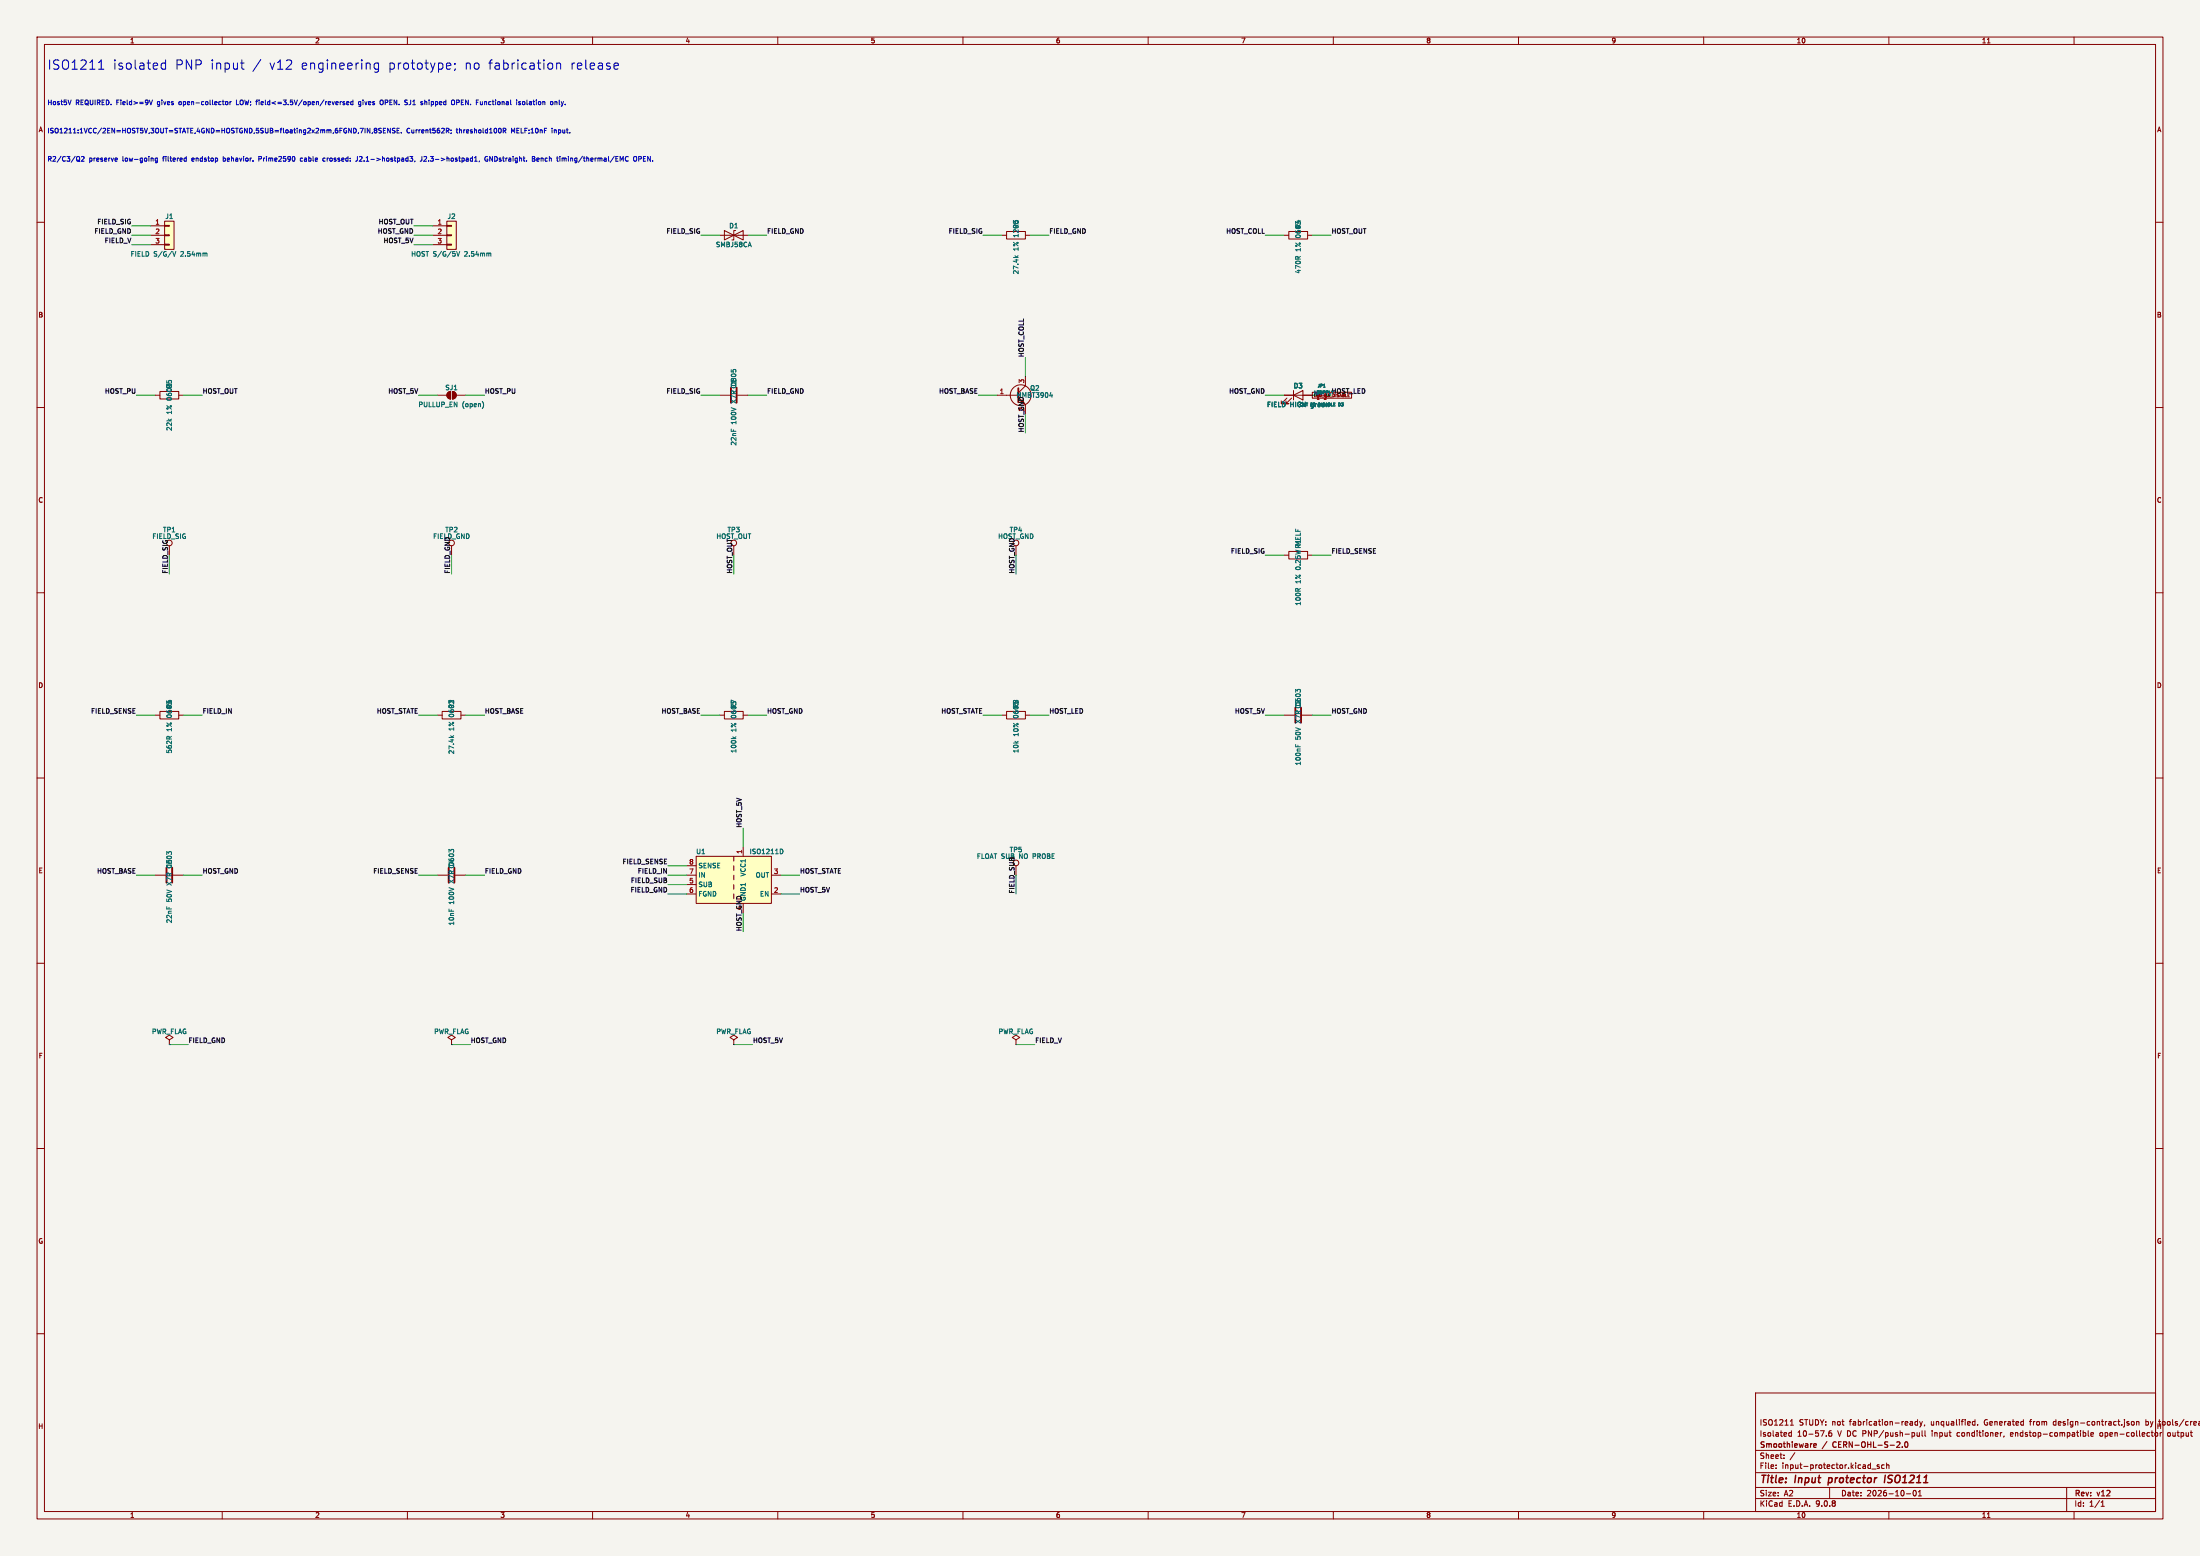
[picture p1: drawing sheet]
<svg xmlns="http://www.w3.org/2000/svg" width="594mm" height="420mm" viewBox="0 0 594 420" stroke-linecap="round" stroke-linejoin="round" font-family="sans-serif">
<path d="M0 0h594v420h-594z" fill="#f5f4ef" stroke="#f5f4ef" stroke-width=".27"/>
<g fill="none" stroke="#840000" stroke-width=".27">
<path d="M10 10h574v400h-574zM12 12h570v396h-570zM60 10v2M110 10v2M160 10v2M210 10v2M260 10v2M310 10v2M360 10v2M410 10v2M460 10v2M510 10v2"/>
<path d="M536.6 11.6h.7M560 10v2M10 60h2M582 60h2M10 110h2M582 110h2M10 160h2M582 160h2M270.5 193h1.3M271.8 192h5.1v2.1h-5.1zM276.9 193h1.2M10 210h2"/>
<path d="M582 210h2M10 260h2M582 260h2M10 310h2M582 310h2M10 360h2M474 376h108v32h-108zM582 360h2M474 397.5h108M474 391.5h108M479.5 396.2v.2M479.5 395.4v.2"/>
<path d="M481.7 393.5v.2M481.7 392.7v.2M483.4 384.7h.8M483.5 383.5l.3-.3v1.5M483.7 386.2v1.5M483.7 386.7h-.5l-.2 .3 .1 .6h.6M484.6 392.1l-1.3 1.9M493.1 387.5v.2M494.5 386.2h-.5l-.2 .3-.1 .9 .3 .3 .5-.2v-.7l-.5-.1-.3 .3M504.9 395.4h.1M505 394.9v1.5M505 396.3l-.1 .1"/>
<path d="M505.4 396.5h1.1M507.4 395.4h-.4l-.2 .2 .1 .2 .5 .1v.4h-.6M508.7 395.4h-.4l-.3 .3 .2 .6h.5M509.4 395.5l.6-.1v1M509.4 394.9v1.5M516.2 383.7l.2 .2v.8M516.4 384.6l-.5 .1M516.4 384l-.5 .1M517.6 386.7l.1 .9 .5-.1M517.7 383.7h-.4l-.3 .3 .2 .6h.5M517.7 383.2v1.5M518.2 386.7v1"/>
<path d="M518.3 383.7l.4 1M518.7 384.7l-.4 .5M519 386.2v1.3l.2 .2M519 383.7l-.3 1M519.7 384.6l-.2 .3M519.7 386.2v1.3l.3 .2M532.8 383.7h.4M533.2 384.6l-.4 .1M533.2 383.2v1.5M534 384.5v.2M540.5 386.7h-.3M541.1 387.6l-.1 .3"/>
<path d="M542.9 386.7v.9M543.5 387l-.7 .2M554.5 383.8v.7M562.5 386.7h.4l.3 .3-.2 .6h-.5M562.5 386.2v1.5M563.8 386.2v1.3l.2 .2M564.5 387.2l.7-.2v-.3h-.5l-.2 .2 .1 .7h.6M567.2 386.7l-.2 .3v.4l.2 .3M574.3 384.1l.6 .3-.1 .2-.4 .1M574.3 383.7h.5M575.6 383.7h.4l.2 .3v.4l-.2 .3-.5-.3zM576.9 383.8l.6-.1v1"/>
<path d="M576.9 383.7v1M579.4 384.6l.4 .1M579.4 383.2v1.5M579.8 383.7h-.4M581.9 386.8l.2-.1 .4 .1v.8l-.6-.1zM582.8 383.7h.6M583.2 386.7v1M583.7 386.7l-.5 .3M585.7 386.7l-.5 .3 .1 .5 .4 .2M60 408v2M110 408v2M160 408v2"/>
<path d="M210 408v2M260 408v2M310 408v2M360 408v2M410 408v2M460 408v2M474 404.5h108M474 401.5h108M494 401.5v3M510 408v2M514.7 403.2h1.2M516.7 402.4l.2-.1a.8 .8 0 0 1 .5 .7 .8 .8 0 0 1-.5 .8l-.4-.6z"/>
<path d="M518 403.8h.8M518 402.7l.4-.4v1.5M536.6 409.6h.7M558 401.5v6.5M560 408v2M567.3 406.6h.9M567.3 405.5l.4-.4v1.5"/>
</g>
<path d="M493.8 398.9l-.2 2M509 398.2l-.2 2M509.6 400.1l.3 .1" fill="none" stroke="#840000" stroke-width=".4"/>
<path d="M489.9 389.7h.4l.1 .3-.7 .2M490.3 390.6l-.4 .1M495 389.4l-.2 .4 .2 .7M512.1 390.7h.9M512.9 389.3v.5M513.6 390.5v.2M514.4 389.3l.2-.1a.8 .8 0 0 1 .6 .7 .8 .8 0 0 1-.6 .8l-.3-.6z" fill="none" stroke="#840000" stroke-width=".3"/>
<path d="M120.6 59.7h2.6v7.6h-2.6z" fill="#ffffc2"/>
<g fill="none" stroke="#840000" stroke-width=".27">
<path d="M120.6 59.7h2.6v7.6h-2.6zM116.8 61h3.8M116.8 63.5h3.8M116.8 66h3.8M120.6 60.8h1.3v.3h-1.3zM120.6 63.4h1.3v.2h-1.3zM120.6 65.9h1.3v.3h-1.3zM194.3 106.7h2.8M199.1 106.7h2.8M346.7 106.7h7.6M347.5 107.4l-1.6 1.6h.8h-.8v-.8M348.7 107.4l-1.5 1.6h.8h-.8v-.8"/>
<path d="M349.2 106.7l2.6-1.3v2.6zM349.2 105.4v2.6M346.7 149.9h1.3M348 148.8h5.1v2.1h-5.1zM353.1 149.9h1.2"/>
<circle cx="45.7" cy="146.6" r=".76"/>
<circle cx="274.3" cy="232.9" r=".76"/>
</g>
<path d="M123.3 67.9l.4 1.3 .4-1.3M132.4 68.3l.1 .2v.7M357.3 104.5h.5M361.7 108.8h-.3v.8l.3-.1" fill="none" stroke="#006464" stroke-width=".27"/>
<path d="M197.4 104.6v4.1M198.9 104.6v4.1" fill="none" stroke="#840000" stroke-width=".51"/>
<path d="M188 231.1h20.3v12.7h-20.3z" fill="#ffffc2"/>
<g fill="none" stroke="#840000" stroke-width=".27">
<path d="M41.9 193h1.3M43.2 192h5.1v2.1h-5.1zM48.3 193h1.2M346.7 193h2.8M351.5 193h2.8M185.4 233.7h2.6M185.4 236.2h2.6M185.4 238.8h2.6M188 231.1h20.3v12.7h-20.3zM198.1 231.1v1.3M198.1 233.7v1.3M198.1 236.2v1.3"/>
<path d="M198.1 238.8v1.2M200.7 228.6v2.5M208.3 236.2h2.5M185.4 241.3h2.6M198.1 241.3v1.3M208.3 241.3h2.5"/>
<circle cx="198.1" cy="146.6" r=".76"/>
<circle cx="274.3" cy="146.6" r=".76"/>
</g>
<path d="M349.8 201v.6M350.4 201.1v.5M211 229.2a.68 .68 0 0 1 .4 .6 .68 .68 0 0 1-.4 .6" fill="none" stroke="#006464" stroke-width=".27"/>
<path d="M349.8 191v4.1M351.3 191v4.1" fill="none" stroke="#840000" stroke-width=".51"/>
<path d="M44.4 59.7h2.6v7.6h-2.6z" fill="#ffffc2"/>
<g fill="none" stroke="#840000" stroke-width=".27">
<path d="M44.4 59.7h2.6v7.6h-2.6zM40.6 61h3.8M40.6 63.5h3.8M40.6 66h3.8M44.4 60.8h1.3v.3h-1.3zM44.4 63.4h1.3v.2h-1.3zM44.4 65.9h1.3v.3h-1.3zM194.3 63.5h7.6M195.6 62.2v2.6l5.1-2.6v2.6zM198.6 62.2h-.5v2.6h-.5M270.5 63.5h1.3M271.8 62.5h5.1v2h-5.1z"/>
<path d="M276.9 63.5h1.2M346.7 63.5h1.3M348 62.5h5.1v2h-5.1zM353.1 63.5h1.2M41.9 106.7h1.3M43.2 105.7h5.1v2h-5.1zM48.3 106.7h1.2M118.1 106.7h2.5M120.9 106l.8-.3v2a1.02 1.02 0 0 1-1-.6 1.02 1.02 0 0 1 .2-1.1zM122.2 105.7a1.02 1.02 0 0 1 1 1 1.02 1.02 0 0 1-1 1zM123.2 106.7h2.5M269.2 106.7h5.8"/>
<path d="M276.9 101.6v2.5l-1.9 1.9M346.7 106.7h2.5M351.8 106.7h2.5M354.3 105.9h10.6v1.6h-10.6zM118.1 193h1.3M119.4 192h5.1v2.1h-5.1zM124.5 193h1.2M194.3 193h1.3M195.6 192h5.1v2.1h-5.1zM200.7 193h1.2M41.9 236.2h2.8M46.7 236.2h2.8"/>
<path d="M118.1 236.2h2.8M122.9 236.2h2.8M45.7 280.7l1-.7-1-.6-1 .6 1 .7v1.2M45.7 281.9h.1M121.9 280.7l1-.7-1-.6-1 .6 1 .7v1.2M121.9 281.9h.1M198.1 280.7l1-.7-1-.6-1 .6 1 .7v1.2M198.1 281.9h.1M274.3 280.7l1-.7-1-.6-1 .6 1 .7v1.2M274.3 281.9h.1"/>
<circle cx="275.6" cy="106.7" r="2.82"/>
<circle cx="121.9" cy="146.6" r=".76"/>
</g>
<g fill="none" stroke="#006464" stroke-width=".27">
<path d="M46.6 67.9l.5 1.3 .4-1.3M55.7 68.3l.2 .2v.7M274.1 69l.4 .5M274.9 69l-.5 .4M130.3 108.4a1.49 1.49 0 0 1 0 1.8M283.4 106.8h.8M284 106.4v.9M357.3 104.5h.5M361.7 108.8h-.3v.8l.3-.1M121.7 198.6l.4 .5M122.5 198.6l-.5 .3M197.9 198.9l.4 .5"/>
<path d="M198.7 198.9l-.5 .3"/>
</g>
<g fill="#840000" stroke="#840000" stroke-width=".27">
<path d="M120.9 106l.8-.3v2a1.02 1.02 0 0 1-1-.6 1.02 1.02 0 0 1 .2-1.1z"/>
<path d="M122.2 105.7a1.02 1.02 0 0 1 1 1 1.02 1.02 0 0 1-1 1z"/>
</g>
<path d="M275 104.8v3.8M45 234.2v4.1M46.5 234.2v4.1M121.2 234.2v4.1M122.7 234.2v4.1" fill="none" stroke="#840000" stroke-width=".51"/>
<g fill="none" stroke="#009600" stroke-width=".27">
<path d="M35.6 63.5h5M35.6 66h5M35.6 61h5M111.8 63.5h5M111.8 66h5M111.8 61h5M189.2 63.5h5.1M201.9 63.5h5.1M265.4 63.5h5.1M278.1 63.5h5.1M341.6 63.5h5.1M354.3 63.5h5.1"/>
<path d="M276.9 96.5v5.1M36.8 106.7h5.1M49.5 106.7h5.1M113 106.7h5.1M125.7 106.7h5.1M189.2 106.7h5.1M201.9 106.7h5.1M264.2 106.7h5M276.9 111.8v5M341.6 106.7h5.1M45.7 149.9v5M121.9 149.9v5"/>
<path d="M198.1 149.9v5M274.3 149.9v5M341.6 149.9h5.1M354.3 149.9h5.1M36.8 193h5.1M49.5 193h5.1M113 193h5.1M125.7 193h5.1M189.2 193h5.1M201.9 193h5.1M265.4 193h5.1M278.1 193h5.1"/>
<path d="M341.6 193h5.1M354.3 193h5.1M36.8 236.2h5.1M49.5 236.2h5.1M113 236.2h5.1M125.7 236.2h5.1M180.3 236.2h5.1M180.3 233.7h5.1M180.3 238.8h5.1M200.7 223.5v5.1M210.8 236.2h5.1M274.3 236.2v5.1"/>
<path d="M180.3 241.3h5.1M200.7 246.4v5.1M210.8 241.3h5.1M45.7 281.9h5.1M121.9 281.9h5.1M198.1 281.9h5.1M274.3 281.9h5.1"/>
</g>
<g fill="none" stroke="#0000c2" stroke-width=".27">
<path d="M26.6 18.7h1.4M26.8 16.8l.5-.6v2.5M44.7 17.1l-.7-.1-.5 .5v.7l.3 .4h.9M44.7 16.2v2.5M64.9 17h1M65.3 16.2v2.1l.1 .3 .5 .1M70.4 16.1l-2.1 3.2M102.2 17.1l-.7-.1-.5 .5v.7l.3 .4h.9M102.2 17v2l-.5 .5-.6-.1M120.7 18.6h.9M120.7 17.1l.7-.1 .2 .1 .1 .5-1.2 .2M122.8 17.1v.3"/>
<path d="M122.9 18.6l-.2 .4M148.2 17.1l.6-.1 .4 .5v.7l-.2 .4h-.8M150.3 17.2l.4-.2 .6 .1 .1 1.6M150.3 17v1.7M165.8 18.3l.3 .4 .7-.1M165.8 17.4l.3-.4h.5l.4 .4v.2l-1.2 .2M19.2 27l-.4 1.3M40.3 27l.4 1.3 .5-1.3M60 27.4h.5M60.4 28.3h.1M60.9 27.5h.6l-.1 .7-.5-.1zM62.1 27.4v.9"/>
<path d="M62.5 27.4l-.4 .3M63.8 27v1.3h.6M91.8 27.4v.9M92.2 27.4l-.4 .3M93.1 27.5l-.5 .1 .5 .3v.3h-.5M93.6 27.8l.6-.1-.1-.2-.3-.1-.2 .2 .1 .6h.4M95.3 27.5l-.4-.1-.2 .3 .1 .5h.5M95.3 27v1.3M97.3 28.6h-.4M97.4 27.5l-.4-.1-.2 .3 .1 .5h.5M100.6 35.8l-.2 .3M101.3 35.2l-.3-.3 .3-.3 .5 .3-.3 .3"/>
<path d="M101.3 35.2l-.3 .2 .3 .5 .5-.3-.3-.4M101.3 35.2h.2M103 34.7h-.7a.53 .53 0 0 0 .6 .7l-.1 .4h-.6M103.4 27.2l-.5-.2-.3 .4 .2 .8 .6-.1M103.5 35.2h.4M104.1 34.6h-.6v1.3h.6M105.4 34.6v1.3l-.7-1.3v1.3M106.7 34.7h-.7a.53 .53 0 0 0 .6 .7l-.1 .4h-.6M107.2 35.2h.4M107.8 34.6h-.6v1.3h.6M108.4 35.8v.1M109.7 27.7l.3 .2-.3 .4"/>
<path d="M109.8 27l.2 .1M114 27.8l.2 .2-.2 .3M114 27.4l.1 .1M114.7 27v1.3M114.8 27.5h-.1M120.5 34.6h.5l.2 .3-.1 .3-.6 .1M120.8 35.3l.4 .6M121.8 35.1v.1M121.8 35.8l-.1 .3M122 27.2l.4-.2 .3 .4-.1 .8-.6-.1M129.8 28.2h.4M135.9 35.3l.6-.1v-.5l-.6-.1v1.3"/>
<path d="M136.2 35.3l.4 .6M139.5 27v.1M139.5 27.4v.9M140.5 27.5l-.5 .1 .5 .3v.3h-.5M141.3 27.4l-.2 .3 .2 .6M148.7 27.5l.4-.1 .2 .3-.1 .5-.5-.1M149.8 27.5h.5l.1 .8M149.8 27.4v.9M21 42.2l.3 .1 .2 .4-.1 .6-.4 .2M21 43.2l.6 .4M22 42.4l.5-.2 .2 .4-.8 .9h.8M31.2 42.7h.4l.1 .3-.6 .1"/>
<path d="M31.6 43.4l-.4 .1M41.2 42.7l.1 .1v.7M42.5 42.7h-.4l-.2 .2 .1 .5h.5M42.5 42.7v1l-.2 .2h-.4M49.9 42.7h.4M50.3 43.4l-.4 .1M50.3 42.2v1.3M60.3 42.2v1.3M60.3 43.4l.1 .1M60.4 42.7h-.1M69.9 42.9h.5M70.4 42.2h-.5v1.3"/>
<path d="M81.7 42.7h-.4l-.2 .2 .1 .5h.5M87.8 42.7h-.4l-.2 .2 .1 .5h.5M96.5 42.2l-.1 1.1-.4 .2M110.6 42.2h.8l-.4 .5 .4 .1v.6h-.7M112 43.4l-.1 .3M113.9 42.2v1.1l-.5 .2M114.6 42.2l-.1 .2M115.1 42.8l-.7 .7h.8M128.1 43.5h.8M128.4 42.4l.1-.2v1.3M129.5 43.4l-.2 .3M131.6 42.3a.58 .58 0 0 0-.7 .6 .58 .58 0 0 0 .8 .5v-.4h-.2"/>
<path d="M132.2 43.5v-1.3l.8 1.3M143.7 42.2h.5l.2 .3-.2 .3 .3 .5-.3 .2h-.5zM143.7 42.8h.5M145.4 42.7l-.5 .1 .1 .6 .4 .1M145.5 43l-.6 .1M151.8 42.7v.8M152.1 42.7l-.3 .1M169.6 42.4a.56 .56 0 0 0-.8 .5 .56 .56 0 0 0 .8 .5M171.1 42.4l.3-.2 .5 .2v.7l-.2 .3-.6-.1zM173.1 42.3l-.6-.1v1.3M173.1 42.8l-.6 .1"/>
</g>
<g font-size="3.5" fill="#0000c2">
<text x="12.7" y="19">ISO1211</text>
<text x="30.3" y="19">isolated</text>
<text x="47" y="19">PNP input</text>
<text x="72.2" y="19">v12</text>
<text x="80.8" y="19">engineering</text>
<text x="104.3" y="19">prototype;</text>
<text x="124.9" y="19">no</text>
<text x="131.2" y="19">fabrication</text>
<text x="153.3" y="19">release</text>
</g>
<g font-size="2.8" fill="#840000">
<text x="475" y="400.9">Title:</text>
<text x="484.7" y="400.9">Input</text>
<text x="494.5" y="400.9">protector</text>
<text x="510.5" y="400.9">ISO1211</text>
</g>
<g font-size="2.1" fill="#840000">
<text x="475" y="388">Isolated</text>
<text x="475" y="385">ISO1211</text>
<text x="485.2" y="388">10-57.6</text>
<text x="485.7" y="385">STUDY: not</text>
<text x="496.2" y="388">V DC PNP/push-pull</text>
<text x="499.5" y="385">fabrication-ready,</text>
<text x="521.6" y="385">unqualified.</text>
<text x="522" y="388">input</text>
<text x="528.9" y="388">conditioner,</text>
<text x="536.1" y="385">Generated</text>
<text x="543.5" y="388">endstop-compatible</text>
<text x="548.7" y="385">from</text>
<text x="555.1" y="385">design-contract.json</text>
<text x="567.8" y="388">open-collector</text>
<text x="580.2" y="385">by</text>
<text x="584" y="385">tools/create_</text>
<text x="586.3" y="388">output</text>
<text x="475" y="394">Sheet:</text>
<text x="475" y="391.2">Smoothieware</text>
<text x="492.2" y="391.2">/</text>
<text x="495.6" y="391.2">CERN-OHL-S-2.0</text>
<text x="475" y="396.7">File:</text>
<text x="481.1" y="396.7">input-protector.kicad_sch</text>
<text x="475" y="406.9">KiCad</text>
<text x="475" y="404.1">Size:</text>
<text x="481.7" y="404.1">A2</text>
<text x="482.7" y="406.9">E.D.A.</text>
<text x="490.3" y="406.9">9.0.8</text>
<text x="497" y="404.1">Date:</text>
<text x="504" y="404.1">2026-10-01</text>
<text x="560" y="404.3">Rev:</text>
<text x="560" y="406.9">Id:</text>
<text x="564.1" y="406.9">1/1</text>
<text x="566.4" y="404.3">v12</text>
</g>
<g font-size="1.8" fill="#840000">
<text x="35" y="11.9">1</text>
<text x="85" y="11.9">2</text>
<text x="135" y="11.9">3</text>
<text x="185" y="11.9">4</text>
<text x="235" y="11.9">5</text>
<text x="285" y="11.9">6</text>
<text x="335" y="11.9">7</text>
<text x="385" y="11.9">8</text>
<text x="435" y="11.9">9</text>
<text x="485" y="11.9">10</text>
<text x="535" y="11.9">11</text>
<text x="10.3" y="35.9">A</text>
<text x="582.3" y="35.9">A</text>
<text x="10.3" y="85.9">B</text>
<text x="582.3" y="85.9">B</text>
<text x="10.3" y="135.9">C</text>
<text x="582.3" y="135.9">C</text>
<text x="10.3" y="185.9">D</text>
<text x="582.3" y="185.9">D</text>
<text x="10.3" y="235.9">E</text>
<text x="582.3" y="235.9">E</text>
<text x="10.3" y="285.9">F</text>
<text x="582.3" y="285.9">F</text>
<text x="10.3" y="335.9">G</text>
<text x="582.3" y="335.9">G</text>
<text x="10.2" y="385.9">H</text>
<text x="582.2" y="385.9">H</text>
<text x="35" y="409.9">1</text>
<text x="85" y="409.9">2</text>
<text x="135" y="409.9">3</text>
<text x="185" y="409.9">4</text>
<text x="235" y="409.9">5</text>
<text x="285" y="409.9">6</text>
<text x="335" y="409.9">7</text>
<text x="385" y="409.9">8</text>
<text x="435" y="409.9">9</text>
<text x="485" y="409.9">10</text>
<text x="535" y="409.9">11</text>
</g>
<g font-size="1.8" fill="#0000c2">
<text x="12.7" y="28.6">Host5V</text>
<text x="20.4" y="28.6">REQUIRED.</text>
<text x="31.6" y="28.6">Field&gt;=9V</text>
<text x="42.8" y="28.6">gives</text>
<text x="48.8" y="28.6">open-collector</text>
<text x="64.5" y="28.6">LOW; field&lt;=3.5V/open/reversed</text>
<text x="97.9" y="28.6">gives</text>
<text x="103.9" y="28.6">OPEN.</text>
<text x="110.7" y="28.6">SJ1</text>
<text x="115.3" y="28.6">shipped</text>
<text x="123.8" y="28.6">OPEN.</text>
<text x="130.6" y="28.6">Functional</text>
<text x="141.7" y="28.6">isolation</text>
<text x="151.1" y="28.6">only.</text>
<text x="12.7" y="36.2">ISO1211:1VCC/2EN=HOST5V,3OUT=STATE,4GND=HOSTGND,5SUB=floating2x2mm,6FGND,7IN,8SENSE.</text>
<text x="109.7" y="36.2">Current562R;</text>
<text x="123.4" y="36.2">threshold100R</text>
<text x="138.3" y="36.2">MELF;10nF</text>
<text x="149.5" y="36.2">input.</text>
<text x="12.7" y="43.8">R2/C3/Q2</text>
<text x="24" y="43.8">preserve</text>
<text x="33.2" y="43.8">low-going</text>
<text x="44.3" y="43.8">filtered</text>
<text x="52.3" y="43.8">endstop</text>
<text x="60.9" y="43.8">behavior.</text>
<text x="70.7" y="43.8">Prime2590</text>
<text x="82.2" y="43.8">cable</text>
<text x="88.5" y="43.8">crossed:</text>
<text x="97.6" y="43.8">J2.1-&gt;hostpad3,</text>
<text x="115.2" y="43.8">J2.3-&gt;hostpad1,</text>
<text x="132.8" y="43.8">GNDstraight.</text>
<text x="145.8" y="43.8">Bench</text>
<text x="152.7" y="43.8">timing/thermal/EMC</text>
<text x="173.6" y="43.8">OPEN.</text>
</g>
<g font-size="1.8" fill="#006464">
<text x="44.5" y="59.3">J1</text>
<text x="120.7" y="59.3">J2</text>
<text x="196.8" y="61.8">D1</text>
<text x="275.2" y="63.9" transform="rotate(-90 275.2 63.9)">1206</text>
<text x="275.2" y="61.8" transform="rotate(-90 275.2 61.8)">R3</text>
<text x="351.4" y="64.1" transform="rotate(-90 351.4 64.1)">0603</text>
<text x="351.4" y="61.8" transform="rotate(-90 351.4 61.8)">R4</text>
<text x="35.2" y="69.4">FIELD</text>
<text x="41.5" y="69.4">S/G/V</text>
<text x="48.9" y="69.4">2.54mm</text>
<text x="110.9" y="69.4">HOST S/G/5V</text>
<text x="125.5" y="69.4">2.54mm</text>
<text x="193.2" y="66.9">SMBJ58CA</text>
<text x="275.2" y="67.7" transform="rotate(-90 275.2 67.7)">1%</text>
<text x="351.4" y="67.9" transform="rotate(-90 351.4 67.9)">1%</text>
<text x="275.2" y="74.1" transform="rotate(-90 275.2 74.1)">27.4k</text>
<text x="351.4" y="74" transform="rotate(-90 351.4 74)">470R</text>
<text x="46.6" y="108" transform="rotate(-90 46.6 108)">0603</text>
<text x="46.6" y="105" transform="rotate(-90 46.6 105)">R5</text>
<text x="120.1" y="105.5">SJ1</text>
<text x="199" y="103.8" transform="rotate(-90 199 103.8)">0805</text>
<text x="278" y="105.6">Q2</text>
<text x="349.2" y="105">D3</text>
<text x="46.6" y="111.8" transform="rotate(-90 46.6 111.8)">1%</text>
<text x="112.9" y="110.1">PULLUP_EN</text>
<text x="124.7" y="110.1">(open)</text>
<text x="199" y="108.7" transform="rotate(-90 199 108.7)">X7RC1</text>
<text x="342" y="110.1">FIELD</text>
<text x="348.3" y="110.1">HIGH</text>
<text x="354" y="110.1">green</text>
<text x="46.6" y="116.4" transform="rotate(-90 46.6 116.4)">22k</text>
<text x="199" y="114.6" transform="rotate(-90 199 114.6)">100V</text>
<text x="199" y="120.4" transform="rotate(-90 199 120.4)">22nF</text>
<text x="43.9" y="143.9">TP1</text>
<text x="120.1" y="143.9">TP2</text>
<text x="196.3" y="143.9">TP3</text>
<text x="272.5" y="143.9">TP4</text>
<text x="193.3" y="145.6">HOST_OUT</text>
<text x="269.4" y="145.6">HOST_GND</text>
<text x="351.4" y="148.2" transform="rotate(-90 351.4 148.2)">R1</text>
<text x="351.4" y="146.8" transform="rotate(-90 351.4 146.8)">MELF</text>
<text x="351.4" y="153.7" transform="rotate(-90 351.4 153.7)">0.25W</text>
<text x="351.4" y="157.5" transform="rotate(-90 351.4 157.5)">1%</text>
<text x="351.4" y="163.6" transform="rotate(-90 351.4 163.6)">100R</text>
<text x="46.6" y="191.4" transform="rotate(-90 46.6 191.4)">R6</text>
<text x="122.8" y="191.4" transform="rotate(-90 122.8 191.4)">R2</text>
<text x="199" y="191.4" transform="rotate(-90 199 191.4)">R7</text>
<text x="275.2" y="191.4" transform="rotate(-90 275.2 191.4)">R8</text>
<text x="351.4" y="190.2" transform="rotate(-90 351.4 190.2)">0603</text>
<text x="46.6" y="197.4" transform="rotate(-90 46.6 197.4)">1%</text>
<text x="46.6" y="193.6" transform="rotate(-90 46.6 193.6)">0603</text>
<text x="122.8" y="197.3" transform="rotate(-90 122.8 197.3)">1%</text>
<text x="122.8" y="193.4" transform="rotate(-90 122.8 193.4)">0603</text>
<text x="199" y="197.6" transform="rotate(-90 199 197.6)">1%</text>
<text x="199" y="193.7" transform="rotate(-90 199 193.7)">0603</text>
<text x="275.2" y="193.7" transform="rotate(-90 275.2 193.7)">0603</text>
<text x="351.4" y="195" transform="rotate(-90 351.4 195)">X7RC2</text>
<text x="46.6" y="203.5" transform="rotate(-90 46.6 203.5)">562R</text>
<text x="122.8" y="203.7" transform="rotate(-90 122.8 203.7)">27.4k</text>
<text x="199" y="203.4" transform="rotate(-90 199 203.4)">100k</text>
<text x="275.2" y="203.4" transform="rotate(-90 275.2 203.4)">10k</text>
<text x="275.2" y="198.8" transform="rotate(-90 275.2 198.8)">10%</text>
<text x="351.4" y="199.7" transform="rotate(-90 351.4 199.7)">50V</text>
<text x="351.4" y="206.7" transform="rotate(-90 351.4 206.7)">100nF</text>
<text x="46.6" y="234" transform="rotate(-90 46.6 234)">0603</text>
<text x="122.8" y="233.3" transform="rotate(-90 122.8 233.3)">0603</text>
<text x="187.9" y="230.7">U1</text>
<text x="202.3" y="230.7">ISO1211D</text>
<text x="272.5" y="230.2">TP5</text>
<text x="275.3" y="232">NO PROBE</text>
<text x="46.6" y="238.8" transform="rotate(-90 46.6 238.8)">X7R C3</text>
<text x="122.8" y="238.2" transform="rotate(-90 122.8 238.2)">X7RC4</text>
<text x="188.5" y="234.5">SENSE</text>
<text x="188.5" y="237.1">IN</text>
<text x="188.5" y="239.6">SUB</text>
<text x="201.5" y="236.7" transform="rotate(-90 201.5 236.7)">VCC1</text>
<text x="203.9" y="237.1">OUT</text>
<text x="46.6" y="243.5" transform="rotate(-90 46.6 243.5)">50V</text>
<text x="122.8" y="244.1" transform="rotate(-90 122.8 244.1)">100V</text>
<text x="188.5" y="242.2">FGND</text>
<text x="205.1" y="242.2">EN</text>
<text x="46.6" y="249.3" transform="rotate(-90 46.6 249.3)">22nF</text>
<text x="122.8" y="249.9" transform="rotate(-90 122.8 249.9)">10nF</text>
<text x="40.9" y="279.3">PWR_FLAG</text>
<text x="117.1" y="279.3">PWR_FLAG</text>
<text x="193.3" y="279.3">PWR_FLAG</text>
<text x="269.5" y="279.3">PWR_FLAG</text>
</g>
<g font-size="1.8" fill="#0f0f0f">
<text x="25.4" y="63.2">FIELD_GND</text>
<text x="26.2" y="60.6">FIELD_SIG</text>
<text x="28.2" y="65.7">FIELD_V</text>
<text x="101.9" y="63.2">HOST_GND</text>
<text x="102.1" y="60.6">HOST_OUT</text>
<text x="103.5" y="65.7">HOST_5V</text>
<text x="179.8" y="63.2">FIELD_SIG</text>
<text x="207" y="63.2">FIELD_GND</text>
<text x="256" y="63.2">FIELD_SIG</text>
<text x="283.2" y="63.2">FIELD_GND</text>
<text x="331" y="63.2">HOST_COLL</text>
<text x="359.4" y="63.2">HOST_OUT</text>
<text x="276.5" y="96.5" transform="rotate(-90 276.5 96.5)">HOST_COLL</text>
<text x="28.2" y="106.3">HOST_PU</text>
<text x="54.6" y="106.3">HOST_OUT</text>
<text x="104.7" y="106.3">HOST_5V</text>
<text x="130.8" y="106.3">HOST_PU</text>
<text x="179.8" y="106.3">FIELD_SIG</text>
<text x="207" y="106.3">FIELD_GND</text>
<text x="253.4" y="106.3">HOST_BASE</text>
<text x="274.3" y="107.5">MMBT3904</text>
<text x="331.8" y="106.3">HOST_GND</text>
<text x="359.4" y="106.3">HOST_LED</text>
<text x="276.6" y="111.2" transform="rotate(-90 276.6 111.2)">2</text>
<text x="276.5" y="116.8" transform="rotate(-90 276.5 116.8)">HOST_GND</text>
<text x="41" y="145.6">FIELD_SIG</text>
<text x="116.8" y="145.6">FIELD_GND</text>
<text x="332.2" y="149.5">FIELD_SIG</text>
<text x="359.4" y="149.5">FIELD_SENSE</text>
<text x="45.4" y="154.9" transform="rotate(-90 45.4 154.9)">FIELD_SIG</text>
<text x="121.6" y="154.9" transform="rotate(-90 121.6 154.9)">FIELD_GND</text>
<text x="197.8" y="154.9" transform="rotate(-90 197.8 154.9)">HOST_OUT</text>
<text x="274" y="154.9" transform="rotate(-90 274 154.9)">HOST_GND</text>
<text x="24.5" y="192.7">FIELD_SENSE</text>
<text x="54.6" y="192.7">FIELD_IN</text>
<text x="101.6" y="192.7">HOST_STATE</text>
<text x="130.8" y="192.7">HOST_BASE</text>
<text x="178.5" y="192.7">HOST_BASE</text>
<text x="207" y="192.7">HOST_GND</text>
<text x="254" y="192.7">HOST_STATE</text>
<text x="283.2" y="192.7">HOST_LED</text>
<text x="333.3" y="192.7">HOST_5V</text>
<text x="359.4" y="192.7">HOST_GND</text>
<text x="200.3" y="223.5" transform="rotate(-90 200.3 223.5)">HOST_5V</text>
<text x="168" y="233.3">FIELD_SENSE</text>
<text x="263.6" y="232">FLOAT SUB</text>
<text x="26.1" y="235.9">HOST_BASE</text>
<text x="54.6" y="235.9">HOST_GND</text>
<text x="100.7" y="235.9">FIELD_SENSE</text>
<text x="130.8" y="235.9">FIELD_GND</text>
<text x="170.2" y="238.4">FIELD_SUB</text>
<text x="172.1" y="235.9">FIELD_IN</text>
<text x="215.9" y="235.9">HOST_STATE</text>
<text x="170.2" y="241">FIELD_GND</text>
<text x="200.4" y="245.8" transform="rotate(-90 200.4 245.8)">4</text>
<text x="201.5" y="243.3" transform="rotate(-90 201.5 243.3)">GND1</text>
<text x="215.9" y="241">HOST_5V</text>
<text x="274" y="241.3" transform="rotate(-90 274 241.3)">FIELD_SUB</text>
<text x="200.3" y="251.5" transform="rotate(-90 200.3 251.5)">HOST_GND</text>
<text x="50.8" y="281.6">FIELD_GND</text>
<text x="127" y="281.6">HOST_GND</text>
<text x="203.2" y="281.6">HOST_5V</text>
<text x="279.4" y="281.6">FIELD_V</text>
</g>
<g font-size="1.8" fill="#a90000">
<text x="41.8" y="60.7">1</text>
<text x="41.8" y="63.2">2</text>
<text x="41.8" y="65.8">3</text>
<text x="118" y="60.7">1</text>
<text x="118" y="63.2">2</text>
<text x="118" y="65.8">3</text>
<text x="269.8" y="106.4">1</text>
<text x="276.6" y="103.6" transform="rotate(-90 276.6 103.6)">3</text>
<text x="186" y="233.4">8</text>
<text x="200.4" y="230.6" transform="rotate(-90 200.4 230.6)">1</text>
<text x="186" y="236">7</text>
<text x="186" y="238.5">5</text>
<text x="208.8" y="236">3</text>
<text x="186" y="241">6</text>
<text x="208.8" y="241">2</text>
</g>
<g font-size="1.1" fill="#a90000">
<text x="354.6" y="107.4">LED_D3_DISABLE</text>
<text x="355.4" y="108.2">1</text>
<text x="357.3" y="108.2">2</text>
</g>
<g font-size="1.1" fill="#006464">
<text x="354.7" y="106.4">LED</text>
<text x="355.4" y="106.4">SUPPLY</text>
<text x="355.6" y="104.8">JP1</text>
<text x="350.8" y="109.8">CUT</text>
<text x="353.9" y="109.8">TO</text>
<text x="356.3" y="109.8">DISABLE</text>
<text x="362" y="109.8">D3</text>
</g>
</svg>
